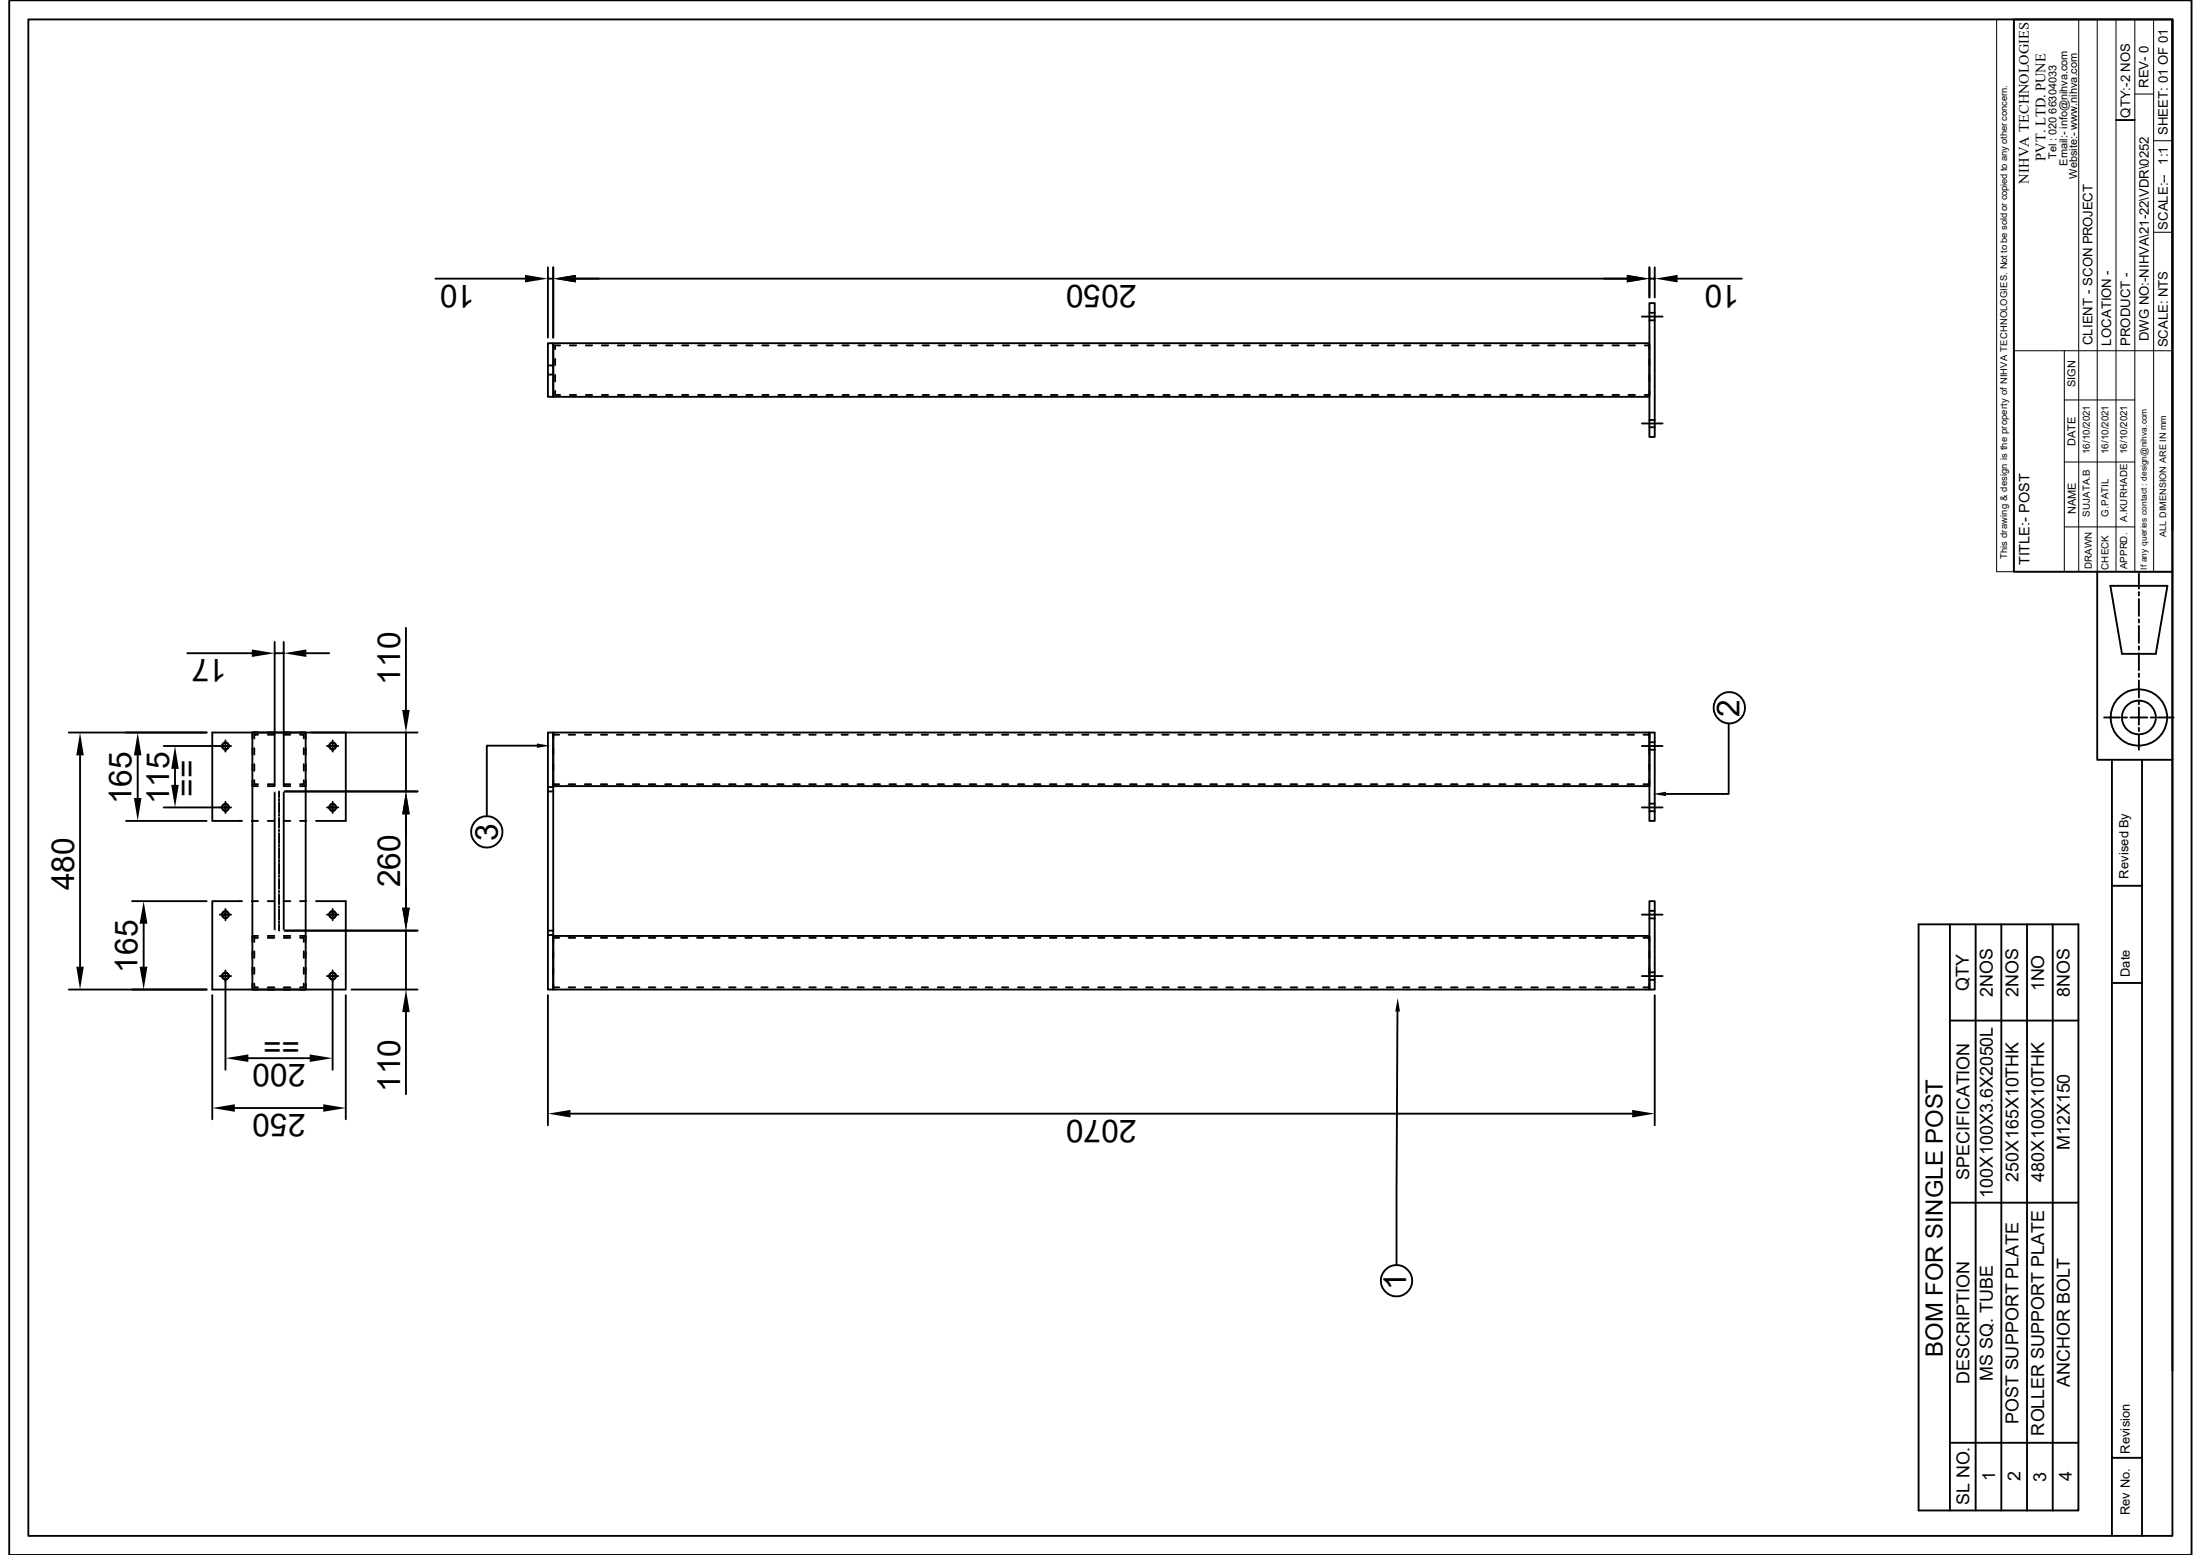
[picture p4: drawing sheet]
<svg xmlns="http://www.w3.org/2000/svg" width="297mm" height="210mm" viewBox="0 0 297 210" stroke-linecap="round" stroke-linejoin="round" font-family="sans-serif">
<g fill="none" stroke="#000" stroke-width=".25">
<path d="M1.2 0h294.7v209.9h-294.7zM3.8 2.6h289.5v204.7h-289.5zM293.3 2.6v68.9M74 98.9h.7v34.7h-.7zM74.7 98.9h148v7.2h-148zM75.5 99.2h-.8v.5M76.8 99.2h.9M79 99.2h.8M81.1 99.2h.9M83.3 99.2h.9M85.4 99.2h.9M87.6 99.2h.9"/>
<path d="M89.8 99.2h.8M92 99.2h.8M94.1 99.2h.9M96.3 99.2h.9M98.4 99.2h.9M100.6 99.2h.9M102.8 99.2h.8M104.9 99.2h.9M107.1 99.2h.9M109.3 99.2h.9M111.5 99.2h.8M113.6 99.2h.9"/>
<path d="M115.8 99.2h.8M117.9 99.2h.9M120.1 99.2h.9M122.3 99.2h.8M124.5 99.2h.8M126.6 99.2h.9M128.8 99.2h.9M130.9 99.2h.9M133.1 99.2h.9M135.3 99.2h.8M137.4 99.2h.9M139.6 99.2h.9"/>
<path d="M141.8 99.2h.8M143.9 99.2h.9M146.1 99.2h.9M148.3 99.2h.8M150.4 99.2h.9M152.6 99.2h.9M154.7 99.2h.9M156.9 99.2h.9M159.1 99.2h.9M161.3 99.2h.9M163.4 99.2h.9M165.6 99.2h.9"/>
<path d="M167.8 99.2h.8M169.9 99.2h.9M172.1 99.2h.8M174.3 99.2h.8M176.4 99.2h.9M178.6 99.2h.9M180.8 99.2h.8M182.9 99.2h.9M185.1 99.2h.9M187.2 99.2h.9M189.4 99.2h.9M191.6 99.2h.8"/>
<path d="M193.8 99.2h.8M195.9 99.2h.9M198.1 99.2h.9M200.3 99.2h.8M202.4 99.2h.9M204.6 99.2h.8M206.7 99.2h.9M208.9 99.2h.9M211.1 99.2h.9M213.3 99.2h.8M215.4 99.2h.9M217.6 99.2h.9"/>
<path d="M219.7 99.2h.9M221.9 99.2h.8v.5M74.7 105.3v.6h.8M74.7 101v.8M74.7 103.2v.8M76.8 105.9h.9M79 105.9h.8M81.1 105.9h.9M83.3 105.9h.9M85.4 105.9h.9M87.6 105.9h.9M89.8 105.9h.8"/>
<path d="M92 105.9h.8M94.1 105.9h.9M96.3 105.9h.9M98.4 105.9h.9M100.6 105.9h.9M102.8 105.9h.8M104.9 105.9h.9M107.1 105.9h.9M109.3 105.9h.9M111.5 105.9h.8M113.6 105.9h.9M115.8 105.9h.8"/>
<path d="M117.9 105.9h.9M120.1 105.9h.9M122.3 105.9h.8M124.5 105.9h.8M126.6 105.9h.9M128.8 105.9h.9M130.9 105.9h.9M133.1 105.9h.9M135.3 105.9h.8M137.4 105.9h.9M139.6 105.9h.9M141.8 105.9h.8"/>
<path d="M143.9 105.9h.9M146.1 105.9h.9M148.3 105.9h.8M150.4 105.9h.9M152.6 105.9h.9M154.7 105.9h.9M156.9 105.9h.9M159.1 105.9h.9M161.3 105.9h.9M163.4 105.9h.9M165.6 105.9h.9M167.8 105.9h.8"/>
<path d="M169.9 105.9h.9M172.1 105.9h.8M174.3 105.9h.8M176.4 105.9h.9M178.6 105.9h.9M180.8 105.9h.8M182.9 105.9h.9M185.1 105.9h.9M187.2 105.9h.9M189.4 105.9h.9M191.6 105.9h.8M193.8 105.9h.8"/>
<path d="M195.9 105.9h.9M198.1 105.9h.9M200.3 105.9h.8M202.4 105.9h.9M204.6 105.9h.8M206.7 105.9h.9M208.9 105.9h.9M211.1 105.9h.9M213.3 105.9h.8M215.4 105.9h.9M217.6 105.9h.9M219.7 105.9h.9"/>
<path d="M222.7 105.3v.6h-.8M222.7 101v.8M222.7 103.2v.8M74.7 126.3h148v7.3h-148zM74.7 132.8v.5h.8M74.7 128.4v.9M74.7 130.6v.9M75.5 126.6h-.8v.5M76.8 133.3h.9M76.8 126.6h.9M79 133.3h.8M79 126.6h.8"/>
<path d="M81.1 133.3h.9M81.1 126.6h.9M83.3 133.3h.9M83.3 126.6h.9M85.4 133.3h.9M85.4 126.6h.9M87.6 133.3h.9M87.6 126.6h.9M89.8 133.3h.8M89.8 126.6h.8M92 133.3h.8M92 126.6h.8"/>
<path d="M94.1 133.3h.9M94.1 126.6h.9M96.3 133.3h.9M96.3 126.6h.9M98.4 133.3h.9M98.4 126.6h.9M100.6 133.3h.9M100.6 126.6h.9M102.8 133.3h.8M102.8 126.6h.8M104.9 133.3h.9M104.9 126.6h.9"/>
<path d="M107.1 133.3h.9M107.1 126.6h.9M109.3 133.3h.9M109.3 126.6h.9M111.5 133.3h.8M111.5 126.6h.8M113.6 133.3h.9M113.6 126.6h.9M115.8 133.3h.8M115.8 126.6h.8M117.9 133.3h.9M117.9 126.6h.9"/>
<path d="M120.1 133.3h.9M120.1 126.6h.9M122.3 133.3h.8M122.3 126.6h.8M124.5 133.3h.8M124.5 126.6h.8M126.6 133.3h.9M126.6 126.6h.9M128.8 133.3h.9M128.8 126.6h.9M130.9 133.3h.9M130.9 126.6h.9"/>
<path d="M133.1 133.3h.9M133.1 126.6h.9M135.3 133.3h.8M135.3 126.6h.8M137.4 133.3h.9M137.4 126.6h.9M139.6 133.3h.9M139.6 126.6h.9M141.8 133.3h.8M141.8 126.6h.8M143.9 133.3h.9M143.9 126.6h.9"/>
<path d="M146.1 133.3h.9M146.1 126.6h.9M148.3 133.3h.8M148.3 126.6h.8M150.4 133.3h.9M150.4 126.6h.9M152.6 133.3h.9M152.6 126.6h.9M154.7 133.3h.9M154.7 126.6h.9M156.9 133.3h.9M156.9 126.6h.9"/>
<path d="M159.1 133.3h.9M159.1 126.6h.9M161.3 133.3h.9M161.3 126.6h.9M163.4 133.3h.9M163.4 126.6h.9M165.6 133.3h.9M165.6 126.6h.9M167.8 133.3h.8M167.8 126.6h.8M169.9 133.3h.9M169.9 126.6h.9"/>
<path d="M172.1 133.3h.8M172.1 126.6h.8M174.3 133.3h.8M174.3 126.6h.8M176.4 133.3h.9M176.4 126.6h.9M178.6 133.3h.9M178.6 126.6h.9M180.8 133.3h.8M180.8 126.6h.8M182.9 133.3h.9M182.9 126.6h.9"/>
<path d="M185.1 133.3h.9M185.1 126.6h.9M187.2 133.3h.9M187.2 126.6h.9M189.4 133.3h.9M189.4 126.6h.9M191.6 133.3h.8M191.6 126.6h.8M193.8 133.3h.8M193.8 126.6h.8M195.9 133.3h.9M195.9 126.6h.9"/>
<path d="M198.1 133.3h.9M198.1 126.6h.9M200.3 133.3h.8M200.3 126.6h.8M202.4 133.3h.9M202.4 126.6h.9M204.6 133.3h.8M204.6 126.6h.8M206.7 133.3h.9M206.7 126.6h.9M208.9 133.3h.9M208.9 126.6h.9"/>
<path d="M211.1 133.3h.9M211.1 126.6h.9M213.3 133.3h.8M213.3 126.6h.8M215.4 133.3h.9M215.4 126.6h.9M217.6 133.3h.9M217.6 126.6h.9M219.7 133.3h.9M219.7 126.6h.9M221.9 126.6h.8v.5M222.7 121.6h.7v12h-.7z"/>
<path d="M222.7 132.8v.5h-.8M222.7 128.4v.9M222.7 130.6v.9"/>
</g>
<path d="M269.6 2.6h2.3v74.6h-2.3zM271.9 2.6v44.7M280.7 2.6v74.6M283.2 2.6v74.6M285.7 2.6v74.6M288.2 2.6v74.6" fill="none" stroke="#000" stroke-width=".14"/>
<path d="M272.5 25.3h5.9v21.7h-5.9z" fill="#fff"/>
<path d="M288.2 12.7h2.6M290.8 2.6v74.6M290.8 19h2.5M290.8 31.4h2.5M278.7 47.3v29.9M278.7 54h9.5M293.3 47.3h-21.4v28.6M271.9 77.2h21.4M278.7 62.4h9.5M278.7 71.1h9.5" fill="none" stroke="#000" stroke-width=".14"/>
<g fill="none" stroke="#000" stroke-width=".25">
<path d="M271.9 2.6h21.4v74.6h-21.4zM285.7 16.2h2.5M58.8 37.6h12.1M74 36.1v9.5M74 37.6h.7M74.7 36.1v9.5M77.7 37.6h142M222.7 36.1v4.1M222.7 37.6h.7M223.4 36.1v4.1M226.5 37.6h8.7M74 50.6h.7"/>
<path d="M74 49.3h.7M74 46.3h.7v7.3h-.7zM74.7 46.3h148v7.3h-148zM75 52.8v.5h.6M75 48.4v.9M75 50.6v.9M75.6 46.6h-.6v.5M76.9 53.3h.9M76.9 46.6h.9M79.1 53.3h.8M79.1 46.6h.8M81.3 53.3h.8"/>
<path d="M81.3 46.6h.8M83.4 53.3h.9M83.4 46.6h.9M85.6 53.3h.9M85.6 46.6h.9M87.7 53.3h.9M87.7 46.6h.9M89.9 53.3h.9M89.9 46.6h.9M92.1 53.3h.8M92.1 46.6h.8M94.2 53.3h.9"/>
<path d="M94.2 46.6h.9M96.4 53.3h.9M96.4 46.6h.9M98.6 53.3h.8M98.6 46.6h.8M100.8 53.3h.8M100.8 46.6h.8M102.9 53.3h.9M102.9 46.6h.9M105.1 53.3h.9M105.1 46.6h.9M107.2 53.3h.9"/>
<path d="M107.2 46.6h.9M109.4 53.3h.9M109.4 46.6h.9M111.6 53.3h.8M111.6 46.6h.8M113.7 53.3h.9M113.7 46.6h.9M115.9 53.3h.9M115.9 46.6h.9M118.1 53.3h.9M118.1 46.6h.9M120.2 53.3h.9"/>
<path d="M120.2 46.6h.9M122.4 53.3h.9M122.4 46.6h.9M124.6 53.3h.8M124.6 46.6h.8M126.7 53.3h.9M126.7 46.6h.9M128.9 53.3h.9M128.9 46.6h.9M131.1 53.3h.8M131.1 46.6h.8M133.3 53.3h.8"/>
<path d="M133.3 46.6h.8M135.4 53.3h.9M135.4 46.6h.9M137.6 53.3h.8M137.6 46.6h.8M139.7 53.3h.9M139.7 46.6h.9M141.9 53.3h.9M141.9 46.6h.9M144.1 53.3h.8M144.1 46.6h.8M146.2 53.3h.9"/>
<path d="M146.2 46.6h.9M148.4 53.3h.8M148.4 46.6h.8M150.6 53.3h.8M150.6 46.6h.8M152.7 53.3h.9M152.7 46.6h.9M154.9 53.3h.9M154.9 46.6h.9M157.1 53.3h.8M157.1 46.6h.8M159.2 53.3h.9"/>
<path d="M159.2 46.6h.9M161.4 53.3h.9M161.4 46.6h.9M163.5 53.3h.9M163.5 46.6h.9M165.7 53.3h.9M165.7 46.6h.9M167.9 53.3h.9M167.9 46.6h.9M170.1 53.3h.8M170.1 46.6h.8M172.2 53.3h.9"/>
<path d="M172.2 46.6h.9M174.4 53.3h.9M174.4 46.6h.9M176.5 53.3h.9M176.5 46.6h.9M178.7 53.3h.9M178.7 46.6h.9M180.9 53.3h.8M180.9 46.6h.8M183.1 53.3h.8M183.1 46.6h.8M185.2 53.3h.9"/>
<path d="M185.2 46.6h.9M187.4 53.3h.9M187.4 46.6h.9M189.6 53.3h.8M189.6 46.6h.8M191.7 53.3h.9M191.7 46.6h.9M193.9 53.3h.8M193.9 46.6h.8M196 53.3h.9M196 46.6h.9M198.2 53.3h.9"/>
<path d="M198.2 46.6h.9M200.4 53.3h.8M200.4 46.6h.8M202.6 53.3h.8M202.6 46.6h.8M204.7 53.3h.9M204.7 46.6h.9M206.9 53.3h.9M206.9 46.6h.9M209 53.3h.9M209 46.6h.9M211.2 53.3h.9"/>
<path d="M211.2 46.6h.9M213.4 53.3h.8M213.4 46.6h.8M215.5 53.3h.9M215.5 46.6h.9M217.7 53.3h.9M217.7 46.6h.9M219.9 53.3h.9M219.9 46.6h.9M221.7 57.2h2.8M221.7 42.7h2.8M222.1 46.6h.6v.5"/>
<path d="M222.7 40.9h.7v18.1h-.7zM222.7 52.8v.5h-.6M222.7 48.4v.9M222.7 50.6v.9M222.7 57.7h.7M222.7 56.7h.7M222.7 43.2h.7M222.7 42.2h.7M283.2 77.2v25.4h10.1v82.4M284.9 79.1h7.7l-1.5 9.2h-4.6zM288.8 77.4v2.1M288.8 79.9v.5"/>
<path d="M293.3 77.2v25.4M9.3 98.9h18.6M25.3 88.2h8.7M30.4 99.9v.7M34.1 98.9h7.2v34.7h-7.2zM34.8 98.9h-.7v.8M34.8 99.2h-.5v.5M36.2 98.9h.8M36.2 99.2h.8M37.1 86.7v19.4M37.1 88.2h1.2M38.3 86.7v19.4"/>
<path d="M38.3 98.9h.9M38.3 99.2h.9M40.5 98.9h.8v.8M40.5 99.2h.5v.5M41.4 88.2h3M42 98.9h14.4M44.9 99.9v.7M54.8 84.7v11.1M54.8 98.9v7.9M222.7 98.9h.7v11.9h-.7zM233.4 97.7v9.5h-8.5M284.1 96.8h2.1"/>
<path d="M286.7 96.8h.5M287.6 96.8h2.3M288.8 80.9v2.2M288.8 83.6v.4M288.8 84.5v2.3M288.8 87.2v.5M288.8 88.2v2.3M288.8 90.9v.5M288.8 91.9v2.2M288.8 94.6v.5M288.8 95.5v2.3M288.8 98.2v.5"/>
<path d="M288.8 99.2v2M290.4 96.8h.5M291.3 96.8h2.2M10.8 102v28.5M17 110.8h10.9M18.6 102v5.7M23.6 103.8v2.1M30.4 100.7h-8.3M30.4 109h-8.3M30.4 100.7h.1M30.4 109h.1M30.4 100.8v.7"/>
<path d="M30.4 108.2v.7M30.4 108.9v.1M30.4 109.1v.7M30.6 100.7h.6M30.6 109h.6M32.7 110.8h-4v-11.9h18v11.9h-4M34 110.8h.8M34.1 101v.8M34.1 103.2v.8M34.1 105.3v.8h.7M34.3 101v.8M34.3 103.2v.8"/>
<path d="M34.3 105.3v.6h.5M36.2 106.1h.8M36.2 105.9h.8M36.2 110.8h.8M37.1 106.8v18.8M37.7 107.8v.3M37.7 108.3v1.4M37.7 109.9v.2M37.7 110.4v1.3M37.7 112v.2M37.7 112.5v1.3M37.7 114v.3"/>
<path d="M37.7 114.5v1.4M37.7 116.1v.3M37.7 116.6v1.4M37.7 118.2v.2M37.7 118.6v1.4M37.7 106.8v.8M38.3 106.8v18.8M38.3 106.1h.9M38.3 105.9h.9M38.3 110.8h.9M38.4 106.8h18M40.5 110.8h.9"/>
<path d="M41 105.3v.6h-.5M41 101v.8M41 103.2v.8M41.3 105.3v.8h-.8M41.3 101v.8M41.3 103.2v.8M44.1 100.7h.7M44.1 109h.7M44.8 100.7h.2M44.8 109h.2M44.9 100.7h.1M44.9 100.8v.7"/>
<path d="M44.9 108.2v.7M44.9 108.9v.1M44.9 109.1v.7M45 100.7h.7M45 109h.7M54.8 109.9v12.6M72.5 100.7h-6.8v9.4M74 106.2h.7M74 106.8h.7M221.7 100.7h2.8M221.7 109h2.8M222.7 100.2h.7"/>
<path d="M222.7 101.2h.7M222.7 108.5h.7M222.7 109.5h.7M285.1 102.6v104.7M285.1 119.6h4.1M289.2 102.6v104.7M9.3 133.6h18.6M17.8 121.6h10.1M19.4 124.7v5.8M28.7 134.3v16.8M29.7 131.8h.7M29.7 123.5h.7"/>
<path d="M30.4 131.8h.1M30.4 123.5h.1M30.4 122.7v.6M30.4 123.4v.1M30.4 123.5v.7M30.4 131v.6M30.4 131.7v.1M30.4 131.8v12.6M30.6 131.8h.6M30.6 123.5h.6M32.7 121.6h-4v12h18v-12h-4M34 121.6h.8"/>
<path d="M34.1 132.8v.8h.7M34.1 128.4v.9M34.1 130.6v.9M34.3 132.8v.5h.5M34.3 128.4v.9M34.3 130.6v.9M34.8 126.3h-.7v.8M34.8 126.6h-.5v.5M36.2 126.3h.8M36.2 133.6h.8M36.2 126.6h.8M36.2 133.3h.8"/>
<path d="M36.2 121.6h.8M37.7 120.2v.3M37.7 120.7v1.4M37.7 122.3v.2M37.7 122.7v1.4M37.7 124.4v.2M37.7 124.8v.8M38.3 126.3h.9M38.3 133.6h.9M38.3 126.6h.9M38.3 133.3h.9M38.3 121.6h.9"/>
<path d="M40.5 126.3h.8v.8M40.5 126.6h.5v.5M40.5 121.6h.9M41 132.8v.5h-.5M41 128.4v.9M41 130.6v.9M41.3 132.8v.8h-.8M41.3 128.4v.9M41.3 130.6v.9M44.1 131.8h.7M44.1 123.5h.7M44.8 131.8h.2"/>
<path d="M44.8 123.5h.2M44.9 122.7v.6M44.9 123.4v.1M44.9 123.5v.7M44.9 131v.6M44.9 131.7v.1M44.9 131.8v12.6M45 131.8h.7M45 123.5h.7M46.7 134.3v16.8M47.4 133.6h9M54.8 125.6v8"/>
<path d="M54.8 136.6v11.1M56.4 125.6h-18M74 126.2h.7M74 125.6h.7M74 134.3v17.6M188.7 136.5l-.1 34.2M221.7 131.8h2.8M221.7 123.5h2.8M222.7 132.3h.7M222.7 131.2h.7M222.7 124h.7M222.7 123h.7"/>
<path d="M223.4 134.3v17.6M259 124.8h21.6v79.1h-21.6zM263.3 124.8v79.1M263.3 137.8h17.3M266.7 124.8v79.1M270.2 124.8v79.1M273.7 124.8v79.1M277.2 124.8v79.1M285.1 132.7h4.1M31.7 149.6h11.9M33.5 142.8h8.3M77 150.3h143.4"/>
<path d="M263.3 162.3h17.3M263.3 194.8h17.3M285.1 196.8h4.1"/>
<circle cx="233.5" cy="95.5" r="2.11"/>
<circle cx="288.8" cy="96.8" r="3.8"/>
<circle cx="288.8" cy="96.8" r="2.28"/>
<circle cx="30.4" cy="100.7" r=".46"/>
<circle cx="30.4" cy="109" r=".46"/>
<circle cx="44.9" cy="100.7" r=".46"/>
<circle cx="44.9" cy="109" r=".46"/>
<circle cx="65.7" cy="112.3" r="2.11"/>
<circle cx="30.4" cy="131.7" r=".46"/>
<circle cx="30.4" cy="123.5" r=".46"/>
<circle cx="44.9" cy="123.5" r=".46"/>
<circle cx="44.9" cy="131.7" r=".46"/>
<circle cx="188.6" cy="172.9" r="2.11"/>
</g>
<g fill="#000">
<path d="M70.9 37.1l3.1 .5-3.1 .5zM74.7 37.6l3-.5v1zM219.7 37.1l3 .5-3 .5zM223.4 37.6l3.1-.5v1zM34 87.7l3.1 .5-3.1 .5zM38.3 88.2l3.1-.5v1zM54.3 95.8h1l-.5 3.1zM10.8 98.9l.5 3.1h-1zM18.1 107.7h1l-.5 3.1zM18.6 98.9l.5 3.1h-1zM23.1 105.9h1l-.5 3.1zM23.6 100.7l.5 3.1h-1z"/>
<path d="M54.8 106.8l.5 3.1h-1zM72.5 100.4l1.8 .3-1.8 .3zM223.2 107.2l1.7-.3v.6zM10.3 130.5h1l-.5 3.1zM18.8 130.5h1.1l-.5 3.1zM19.4 121.6l.5 3.1h-1.1zM54.3 122.5h1l-.5 3.1zM54.8 133.6l.5 3h-1zM188.7 134.7l.3 1.8h-.6zM28.7 149.6l3-.5v1zM30.4 142.8l3.1-.5v1zM41.8 142.3l3.1 .5-3.1 .5z"/>
<path d="M43.6 149.1l3.1 .5-3.1 .5zM74 150.3l3-.5v1zM220.4 149.8l3 .5-3 .5z"/>
</g>
<path d="M37.1 106.8a.59 .59 0 0 1 .6-.6 .59 .59 0 0 1 .6 .6M37.1 125.6a.59 .59 0 0 0 .6 .6 .59 .59 0 0 0 .6-.6" fill="none" stroke="#fff" stroke-width=".25"/>
<g font-size="4.3">
<text x="64.1" y="38.4" transform="rotate(180 64.1 38.4)">10</text>
<text x="153.4" y="38.4" transform="rotate(180 153.4 38.4)">2050</text>
<text x="234.9" y="38.4" transform="rotate(180 234.9 38.4)">10</text>
<text x="30.6" y="89" transform="rotate(180 30.6 89)">17</text>
<text x="54" y="92.4" transform="rotate(-90 54 92.4)">110</text>
<text x="234.8" y="96.8" transform="rotate(-90 234.8 96.8)">2</text>
<text x="26.7" y="107.6" transform="rotate(-90 26.7 107.6)">==</text>
<text x="17.7" y="108.6" transform="rotate(-90 17.7 108.6)">165</text>
<text x="22.8" y="108.6" transform="rotate(-90 22.8 108.6)">115</text>
<text x="67.2" y="113.5" transform="rotate(-90 67.2 113.5)">3</text>
<text x="54" y="119.8" transform="rotate(-90 54 119.8)">260</text>
<text x="10" y="120.2" transform="rotate(-90 10 120.2)">480</text>
<text x="18.5" y="131.3" transform="rotate(-90 18.5 131.3)">165</text>
<text x="35.5" y="142.8">==</text>
<text x="41.2" y="143.7" transform="rotate(180 41.2 143.7)">200</text>
<text x="54" y="147.4" transform="rotate(-90 54 147.4)">110</text>
<text x="41.2" y="150.4" transform="rotate(180 41.2 150.4)">250</text>
<text x="153.4" y="151.2" transform="rotate(180 153.4 151.2)">2070</text>
<text x="189.9" y="174.2" transform="rotate(-90 189.9 174.2)">1</text>
</g>
<text font-size="3.2" x="262.3" y="183.2" transform="rotate(-90 262.3 183.2)">BOM FOR SINGLE POST</text>
<g font-size="2.4">
<text x="265.8" y="133.8" transform="rotate(-90 265.8 133.8)">QTY</text>
<text x="269.1" y="134.6" transform="rotate(-90 269.1 134.6)">2NOS</text>
<text x="272.5" y="134.5" transform="rotate(-90 272.5 134.5)">2NOS</text>
<text x="276" y="133.8" transform="rotate(-90 276 133.8)">1NO</text>
<text x="279.5" y="134.5" transform="rotate(-90 279.5 134.5)">8NOS</text>
<text x="279.5" y="155.3" transform="rotate(-90 279.5 155.3)">M12X150</text>
<text x="265.9" y="159.3" transform="rotate(-90 265.9 159.3)">SPECIFICATION</text>
<text x="269.1" y="161.7" transform="rotate(-90 269.1 161.7)">100X100X3.6X2050L</text>
<text x="272.5" y="159.5" transform="rotate(-90 272.5 159.5)">250X165X10THK</text>
<text x="276" y="159.5" transform="rotate(-90 276 159.5)">480X100X10THK</text>
<text x="265.9" y="186.8" transform="rotate(-90 265.9 186.8)">DESCRIPTION</text>
<text x="269.1" y="186.4" transform="rotate(-90 269.1 186.4)">MS SQ. TUBE</text>
<text x="279.5" y="187.3" transform="rotate(-90 279.5 187.3)">ANCHOR BOLT</text>
<text x="272.5" y="192.3" transform="rotate(-90 272.5 192.3)">POST SUPPORT PLATE</text>
<text x="276" y="193.8" transform="rotate(-90 276 193.8)">ROLLER SUPPORT PLATE</text>
<text x="265.9" y="203.2" transform="rotate(-90 265.9 203.2)">SL NO.</text>
<text x="269.4" y="199.9" transform="rotate(-90 269.4 199.9)">1</text>
<text x="272.8" y="200" transform="rotate(-90 272.8 200)">2</text>
<text x="276.3" y="200" transform="rotate(-90 276.3 200)">3</text>
<text x="279.7" y="200" transform="rotate(-90 279.7 200)">4</text>
</g>
<g font-size="1.9">
<text x="276.2" y="21.7" transform="rotate(-90 276.2 21.7)">PVT. LTD. PUNE</text>
<text x="273.9" y="24.8" transform="rotate(-90 273.9 24.8)">NIHVA TECHNOLOGIES</text>
<text x="274" y="76.3" transform="rotate(-90 274 76.3)">TITLE:- POST</text>
</g>
<g font-size="1.8">
<text x="290.1" y="11.9" transform="rotate(-90 290.1 11.9)">REV- 0</text>
<text x="287.6" y="15.9" transform="rotate(-90 287.6 15.9)">QTY:-2 NOS</text>
<text x="292.7" y="22.3" transform="rotate(-90 292.7 22.3)">1:1</text>
<text x="292.7" y="18.2" transform="rotate(-90 292.7 18.2)">SHEET: 01 OF 01</text>
<text x="292.7" y="31" transform="rotate(-90 292.7 31)">SCALE:--</text>
<text x="282.5" y="46.6" transform="rotate(-90 282.5 46.6)">CLIENT - SCON PROJECT</text>
<text x="285.1" y="46.7" transform="rotate(-90 285.1 46.7)">LOCATION -</text>
<text x="287.6" y="46.7" transform="rotate(-90 287.6 46.7)">PRODUCT -</text>
<text x="290.1" y="46" transform="rotate(-90 290.1 46)">DWG NO:-NIHVA\21-22\VDR\0252</text>
<text x="292.7" y="46.9" transform="rotate(-90 292.7 46.9)">SCALE: NTS</text>
</g>
<g font-size="1.7">
<text x="287.4" y="118.6" transform="rotate(-90 287.4 118.6)">Revised By</text>
<text x="287.6" y="131.9" transform="rotate(-90 287.6 131.9)">Date</text>
<text x="287.6" y="196.2" transform="rotate(-90 287.6 196.2)">Revision</text>
<text x="287.6" y="204.5" transform="rotate(-90 287.6 204.5)">Rev No.</text>
</g>
<g font-size="1.5">
<text x="277.7" y="21.5" transform="rotate(-90 277.7 21.5)">Tel : 020 66304033</text>
<text x="279.1" y="22.4" transform="rotate(-90 279.1 22.4)">Email:- info@nihva.com</text>
<text x="280.5" y="24.1" transform="rotate(-90 280.5 24.1)">Website:- www.nihva.com</text>
<text x="280.2" y="52.3" transform="rotate(-90 280.2 52.3)">SIGN</text>
<text x="280.2" y="60.2" transform="rotate(-90 280.2 60.2)">DATE</text>
<text x="280.3" y="69.3" transform="rotate(-90 280.3 69.3)">NAME</text>
</g>
<g font-size="1.3">
<text x="282.1" y="61.4" transform="rotate(-90 282.1 61.4)">16/10/2021</text>
<text x="284.7" y="61.4" transform="rotate(-90 284.7 61.4)">16/10/2021</text>
<text x="287.2" y="61.4" transform="rotate(-90 287.2 61.4)">16/10/2021</text>
<text x="282.1" y="69.7" transform="rotate(-90 282.1 69.7)">SUJATA.B</text>
<text x="284.7" y="69.7" transform="rotate(-90 284.7 69.7)">G.PATIL</text>
<text x="287.2" y="70.4" transform="rotate(-90 287.2 70.4)">A.KURHADE</text>
<text x="271" y="75.5" transform="rotate(-90 271 75.5)">This drawing &amp; design is the property of NIHVA TECHNOLOGIES. Not to be sold or copied to any other concern.</text>
<text x="282.4" y="76.8" transform="rotate(-90 282.4 76.8)">DRAWN</text>
<text x="284.7" y="76.9" transform="rotate(-90 284.7 76.9)">CHECK</text>
<text x="287.2" y="76.8" transform="rotate(-90 287.2 76.8)">APPRD.</text>
</g>
<text font-size="1.2" x="292.5" y="72.5" transform="rotate(-90 292.5 72.5)">ALL DIMENSION ARE IN mm</text>
<text font-size="1.1" x="289.8" y="76.9" transform="rotate(-90 289.8 76.9)">If any queries contact : design@nihva.com</text>
</svg>
